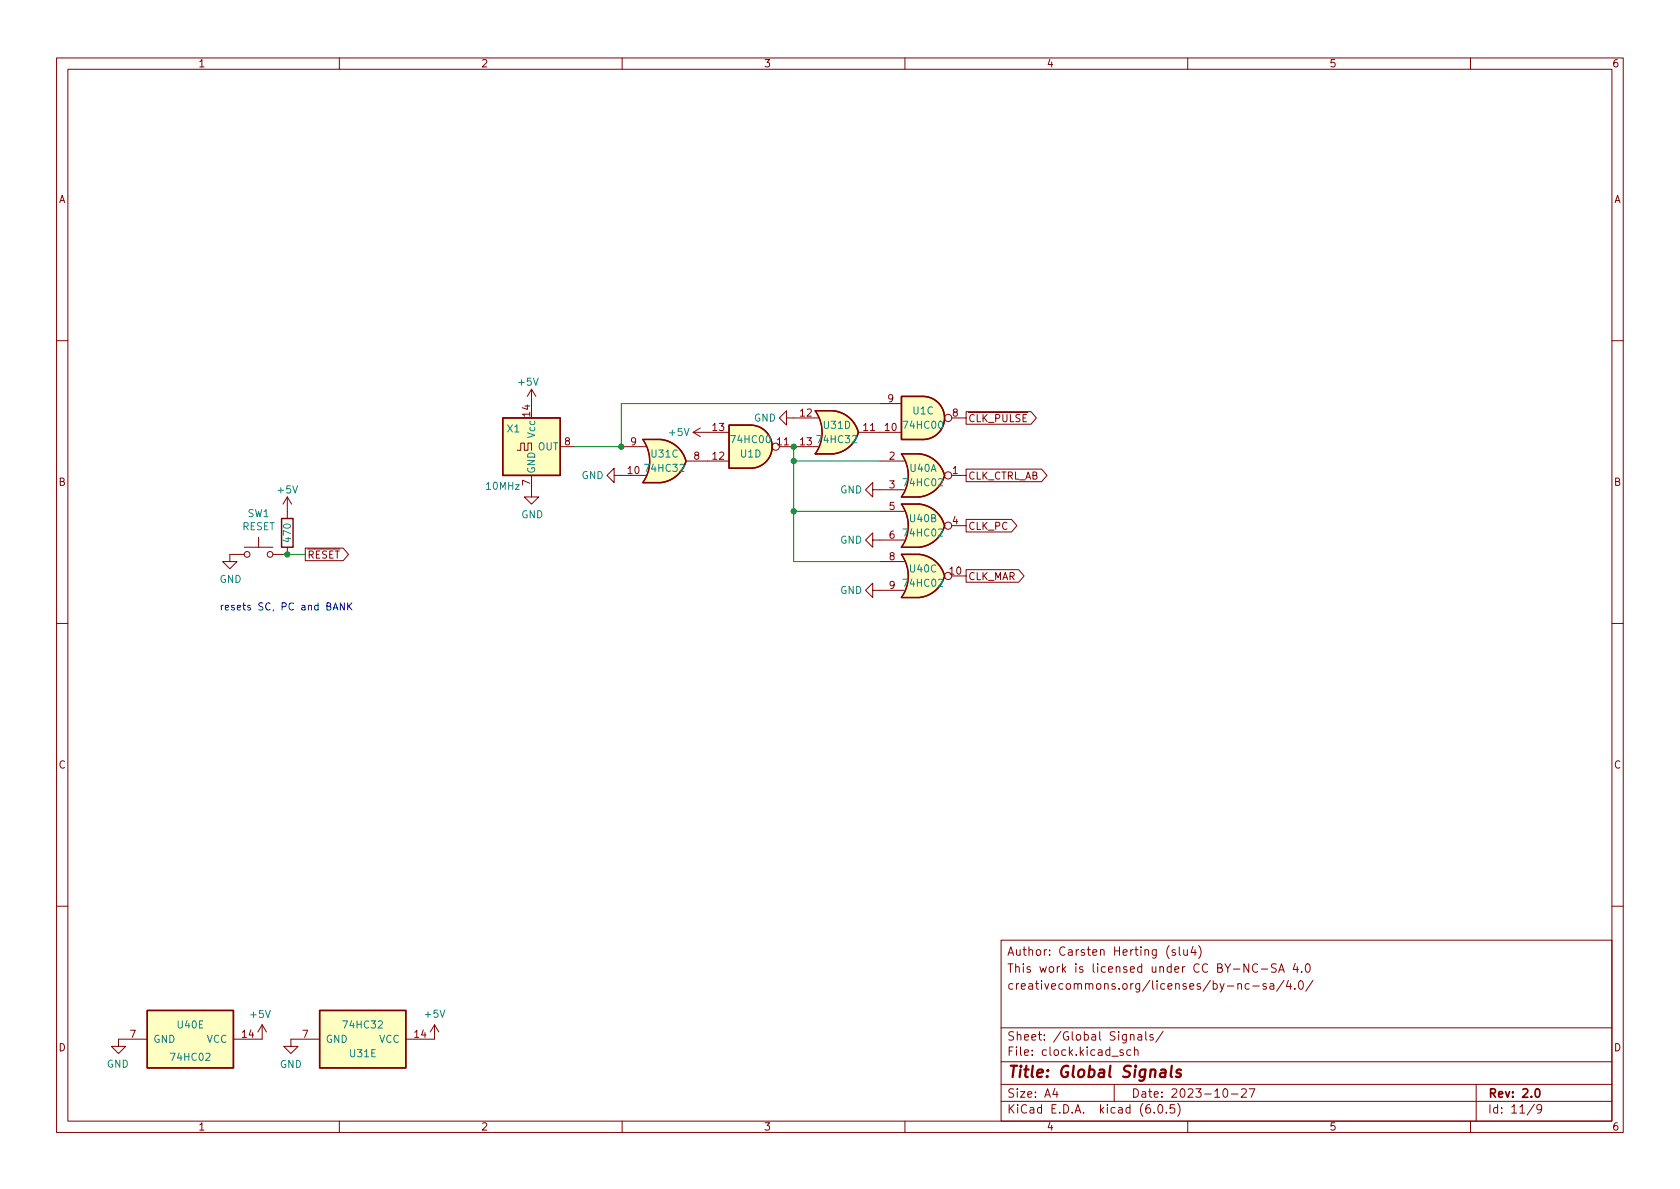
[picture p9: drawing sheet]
<svg xmlns="http://www.w3.org/2000/svg" width="297mm" height="210mm" viewBox="0 0 297 210" stroke-linecap="round" stroke-linejoin="round" font-family="sans-serif">
<g fill="none" stroke="#840000" stroke-width=".18">
<path d="M10 10.2h277v190.1h-277zM12 12.2h273v186.1h-273zM60 10.2v2M110 10.2v2M160 10.2v2M210 10.2v2M260 10.2v2M10 60.2h2M91.4 79.6h.7v-1.2h.6v1.2h.6v-1.2h.7v1.2M94 68.8v2.6M94 68.8l-.8 1.3M94 68.8l.7 1.3"/>
<path d="M99.1 79h2.5M109.9 79h4.3M116.8 77.7h-3.1a6.6 6.6 0 0 1 0 7.6h3.1M122.6 76.4h6.3M122.6 76.4l1.2 .8M123.8 75.7l-1.2 .7M137.8 79h6.9M139.1 73.9v-1.3l-1.3 1.3 1.3 1.3v-1.3h5.6M147.3 72.6h-3.2a6.6 6.6 0 0 1 0 7.7h3.2M151.8 76.4h7.6M155.6 71.4h3.8M168.3 73.9h2.5"/>
<path d="M170.8 72.8h11.5l.9 1.1-.9 1.1h-11.5zM285 60.2h2M43.2 98h-2.6v1.3h1.3l-1.3 1.3-1.2-1.3h1.2M43.2 96.8h5.1M45.7 95v1.8M50.8 87.9l.8 1.2M50.8 87.9v3.8M50.8 96.8v1.2h-2.5M50.8 87.9l-.8 1.2M54 96.9h6.7l.9 1.1-.9 1.1h-6.7zM94 84.1v3.8h1.2l-1.2 1.2-1.3-1.2h1.3M108.6 84.1v-1.3l-1.3 1.3 1.3 1.2v-1.2h5.6"/>
<path d="M121.3 81.5h7.6M154.3 86.6v-1.3l-1.3 1.3 1.3 1.3v-1.3h5.6M154.3 95.5v-1.3l-1.3 1.3 1.3 1.3v-1.3h5.6M155.6 99.3h4.3M155.6 81.5h4.3M155.6 90.4h4.3M162.6 98h-3.2a6.6 6.6 0 0 1 0 7.7h3.2M162.6 80.3h-3.2a6.6 6.6 0 0 1 0 7.6h3.2M162.6 89.1h-3.2a6.6 6.6 0 0 1 0 7.7h3.2M168.3 84.1h2.5M168.3 93h2.5M170.8 91.8h8l1 1.2-1 1.1h-8z"/>
<path d="M170.8 83h13.4l.9 1.1-.9 1.1h-13.4zM10 110.2h2M154.3 104.4v-1.3l-1.3 1.3 1.3 1.3v-1.3h5.6M168.3 101.8h2.5M170.8 100.7h9.3l1 1.1-1 1.2h-9.3zM285 110.2h2M10 160.2h2M177 166.3h108v32h-108zM206.7 167.2a1.72 1.72 0 0 0 0 2.3M207.8 168l-.4-.1-.2 .2 .1 .3 .5 .1v.4h-.6M208.5 167.4v1.3l.2 .2M209.3 167.9l.1 1h.3l.2-.1"/>
<path d="M209.9 167.9v1M210.9 167.4l-.3 1h.9M211.3 167.9v1M211.9 167.2a1.72 1.72 0 0 1 0 2.3M220.9 174l-.5-.1-.3 .3v.4l.2 .3h.6M221.5 174.4h1.1M222.4 170.6a.6 .6 0 0 0-.8 0 .6 .6 0 0 0-.2 .7 .56 .56 0 0 0 .3 .6 .56 .56 0 0 0 .7-.1M223 171.4h1.1M223.9 174l-.4-.1-.2 .2 .1 .3 .5 .1v.4h-.6M224.6 174h.5l.1 .9M225.2 174.3l-.5 .1a.29 .29 0 0 0-.2 .2 .29 .29 0 0 0 .2 .3h.5M225.6 170.5l-.5-.1-.3 .3 .1 .4 .7 .3v.4l-.2 .1h-.6"/>
<path d="M226.1 171.9l.5-1.5 .5 1.5M226.2 171.5h.7M227 173.4l-1.3 1.9M227.8 173.4l-.4 1h1M228.1 173.9v1M228.9 174.8v.1M229 170.4l-.4 1h1M229.4 170.9v1M229.7 173.6l.2-.2a.81 .81 0 0 1 .6 .7 .81 .81 0 0 1-.3 .8h-.1a.81 .81 0 0 1-.4-1.3zM230.1 171.8v.1M230.9 170.6l.2-.2a.81 .81 0 0 1 .6 .7 .81 .81 0 0 1-.3 .8h-.1a.81 .81 0 0 1-.4-1.3zM232.1 173.4l-1.2 1.9"/>
<path d="M285 160.2h2M26 183.8h-5v1.2h-1.3l1.3 1.3 1.2-1.3h-1.2M46.4 181.2v2.6h-5.1M46.4 181.2l.7 1.3M46.4 181.2l-.8 1.3M56.5 183.8h-5.1v1.2h-1.2l1.2 1.3 1.3-1.3h-1.3M60 198.3v2M76.8 181.2l-.7 1.3M76.8 181.2v2.6h-5M76.8 181.2l.8 1.3M110 198.3v2M160 198.3v2"/>
<path d="M177 194.8h108M177 191.8h108M177 187.8h108M177 181.8h108M186.5 192.5l-.4 1h1M186.9 193v1M197 191.8v3M198.6 185.7l-.4-.1-.2 .2 .1 .3 .5 .1v.4h-.6M199.9 183.1l.2-.2 .3 .1 .1 .9M199.9 185.7l-.4-.1-.3 .3v.4l.2 .3h.5M200.6 185.8l.2-.2 .3 .1 .1 .9M200.6 185.1v1.5"/>
<path d="M201.2 183h.6l.1 .9M201.9 183.3l-.5 .1a.29 .29 0 0 0-.3 .2 .29 .29 0 0 0 .3 .3h.5M202.6 182.4v1.3l.2 .2M203.9 183l-.4-.1-.2 .2 .1 .3 .5 .1v.4h-.6M204.1 196.7v.1M204.9 195.4l.2-.1a.81 .81 0 0 1 .6 .7 .81 .81 0 0 1-.3 .8h-.2a.81 .81 0 0 1-.6-.6 .81 .81 0 0 1 .3-.8zM205.6 182.4l-1.2 1.9M206.2 196.7v.1M207.6 195.3h-.7v.7l.2-.1 .5 .1 .1 .2-.1 .5-.2 .1-.5-.1M208.2 195.1a1.72 1.72 0 0 1 0 2.3M210 198.3v2M216.4 192.6l.2-.1a.81 .81 0 0 1 .6 .7 .81 .81 0 0 1-.3 .8h-.2a.81 .81 0 0 1-.6-.6 .81 .81 0 0 1 .3-.8z"/>
<path d="M217.7 193.5h1.2M219.5 192.7l.6-.2 .2 .2 .1 .3-1 1h1M220.9 192.5h1l-.7 1.5M260 198.3v2M261 191.8v6.5M271.3 195.3l-1.3 1.9M272.6 196l-.3 .3h-.3l-.3-.3 .2-.6 .4-.1 .2 .2a.99 .99 0 0 1-.3 1.3h-.3"/>
<circle cx="137.2" cy="79" r=".63"/>
<circle cx="167.6" cy="73.9" r=".63"/>
<circle cx="43.7" cy="98" r=".51"/>
<circle cx="47.8" cy="98" r=".51"/>
<circle cx="167.6" cy="84.1" r=".63"/>
<circle cx="167.6" cy="93" r=".63"/>
<circle cx="167.6" cy="101.8" r=".63"/>
</g>
<path d="M271.6 192.6l.2-.1a.82 .82 0 0 1 .6 .7 .82 .82 0 0 1-.3 .8h-.2a.81 .81 0 0 1-.6-.6 .81 .81 0 0 1 .3-.8z" fill="none" stroke="#840000" stroke-width=".3"/>
<path d="M205.3 189.2l.2-.1 .5 .1v1.3M206.1 189.6l-.7 .1a.4 .4 0 0 0-.3 .3 .4 .4 0 0 0 .2 .5l.7-.1M207.2 188.5l-.2 1.7 .2 .3M208.8 189.2a.49 .49 0 0 0-.8 .3l.1 .2 .4 .1 .3 .3-.1 .3-.2 .1-.6-.1" fill="none" stroke="#840000" stroke-width=".4"/>
<g fill="#ffffc2" stroke="#ffffc2" stroke-width=".18">
<path d="M88.9 73.9h10.2v10.2h-10.2z"/>
<path d="M56.5 178.7h15.3v10.1h-15.3z"/>
<path d="M26 178.7h15.3v10.1h-15.3z"/>
<path d="M163.2 70.1a3.8 3.8 0 0 1 3.8 3.8 3.8 3.8 0 0 1-3.8 3.8z"/>
<path d="M159.4 70.1h3.8v7.6h-3.8z"/>
<path d="M162 100.5l5 1.4a5.2 5.2 0 0 1-4.4 3.8z"/>
<path d="M159.4 105.7h3.2z"/>
<path d="M159.4 98h3.2z"/>
<path d="M159.4 98h3.2v7.7h-3.2a6.7 6.7 0 0 0 0-7.7z"/>
<path d="M162.6 98a5.1 5.1 0 0 1 4.4 3.8l-5 1.4z"/>
<path d="M162 82.7l5 1.4a5.2 5.2 0 0 1-4.4 3.8z"/>
<path d="M159.4 87.9h3.2z"/>
<path d="M159.4 80.3h3.2z"/>
<path d="M159.4 80.3h3.2v7.6h-3.2a6.7 6.7 0 0 0 0-7.6z"/>
<path d="M162.6 80.3a5.1 5.1 0 0 1 4.4 3.8l-5 1.3z"/>
<path d="M146.7 75.1l5.1 1.4a5.2 5.2 0 0 1-4.5 3.8z"/>
<path d="M144.1 80.3h3.2z"/>
<path d="M144.1 72.6h3.2z"/>
<path d="M144.1 72.6h3.2v7.7h-3.2a6.7 6.7 0 0 0 0-7.7z"/>
<path d="M147.3 72.6a5.1 5.1 0 0 1 4.5 3.8l-5 1.4z"/>
<path d="M162 91.6l5 1.4a5.2 5.2 0 0 1-4.4 3.8z"/>
<path d="M159.4 96.8h3.2z"/>
<path d="M159.4 89.1h3.2z"/>
<path d="M159.4 89.1h3.2v7.7h-3.2a6.7 6.7 0 0 0 0-7.7z"/>
<path d="M162.6 89.1a5.1 5.1 0 0 1 4.4 3.9l-5 1.3z"/>
<path d="M132.7 75.2a3.8 3.8 0 0 1 3.8 3.8 3.8 3.8 0 0 1-3.8 3.8z"/>
<path d="M128.9 75.2h3.8v7.6h-3.8z"/>
<path d="M116.3 80.2l5 1.3a5.2 5.2 0 0 1-4.4 3.8z"/>
<path d="M113.7 85.3h3.1z"/>
<path d="M113.7 77.7h3.1z"/>
<path d="M113.7 77.7h3.1v7.6h-3.1a6.7 6.7 0 0 0 0-7.6z"/>
<path d="M116.9 77.7a5.1 5.1 0 0 1 4.4 3.8l-5 1.3z"/>
</g>
<g fill="none" stroke="#840000" stroke-width=".25">
<path d="M88.9 73.9h10.2v10.2h-10.2zM113.7 77.7h3.1M113.7 77.7a6.6 6.6 0 0 1 0 7.6M116.9 77.7a5.1 5.1 0 0 1 4.4 3.8 5.2 5.2 0 0 1-4.4 3.8M132.7 75.2h-3.8v7.6h3.8M132.7 75.2a3.8 3.8 0 0 1 3.8 3.8 3.8 3.8 0 0 1-3.8 3.8M151.8 76.4a5.1 5.1 0 0 0-4.5-3.8h-3.2a6.6 6.6 0 0 1 0 7.7h3.2a5.2 5.2 0 0 0 4.5-3.8M159.4 70.1h3.8a3.8 3.8 0 0 1 3.8 3.8 3.8 3.8 0 0 1-3.8 3.8h-3.8zM49.8 91.7h2v5.1h-2zM113.7 85.3h3.1M159.4 98h3.2a5.1 5.1 0 0 1 4.4 3.9 5.2 5.2 0 0 1-4.4 3.8h-3.2a6.6 6.6 0 0 0 0-7.7zM159.4 80.3h3.2a5.1 5.1 0 0 1 4.4 3.8 5.2 5.2 0 0 1-4.4 3.8h-3.2a6.6 6.6 0 0 0 0-7.6z"/>
<path d="M159.4 89.1h3.2a5.1 5.1 0 0 1 4.4 3.9 5.2 5.2 0 0 1-4.4 3.8h-3.2a6.6 6.6 0 0 0 0-7.7zM26 178.7h15.3v10.1h-15.3zM56.5 178.7h15.3v10.1h-15.3z"/>
</g>
<path d="M58.9 107.9l.4-1.3 .4 1.3M59 107.5h.6M60.9 106.6v1.3l-.7-1.3v1.3M61.5 106.6v1.3M61.7 107.2l.5 .7M62.2 106.6l-.7 .7" fill="none" stroke="#0000c2" stroke-width=".18"/>
<path d="M140.3 79v20.3h15.3M155.6 71.4h-45.7v7.6h-8.3M50.8 98h3.2M140.3 81.5h15.3M140.3 90.4h15.3" fill="none" stroke="#008400" stroke-width=".18"/>
<g fill="#008400" stroke="#008400" stroke-width=".18">
<circle cx="109.9" cy="79" r=".46"/>
<circle cx="140.3" cy="81.5" r=".46"/>
<circle cx="140.3" cy="90.4" r=".46"/>
<circle cx="140.3" cy="79" r=".46"/>
<circle cx="50.8" cy="98" r=".46"/>
</g>
<text font-size="2.8" fill="#840000" x="178" y="190.6">Title: Global Signals</text>
<g font-size="2.1" fill="#840000">
<text x="178" y="172">This work is licensed under CC BY-NC-SA 4.0</text>
<text x="178" y="169">Author: Carsten Herting (slu4)</text>
<text x="178" y="175">creativecommons.org/licenses/by-nc-sa/4.0/</text>
<text x="178" y="184">Sheet: /Global Signals/</text>
<text x="178" y="186.7">File: clock.kicad_sch</text>
<text x="178" y="196.9">KiCad E.D.A. kicad (6.0.5)</text>
<text x="178" y="194.1">Size: A4</text>
<text x="200" y="194.1">Date: 2023-10-27</text>
<text x="263" y="194.1">Rev: 2.0</text>
<text x="263" y="196.9">Id: 11/9</text>
</g>
<g font-size="1.8" fill="#840000">
<text x="35" y="11.9">1</text>
<text x="85" y="11.9">2</text>
<text x="135" y="11.9">3</text>
<text x="185" y="11.9">4</text>
<text x="235" y="11.9">5</text>
<text x="285" y="11.9">6</text>
<text x="10.3" y="35.9">A</text>
<text x="285.3" y="35.9">A</text>
<text x="157" y="71.1">9</text>
<text x="93.7" y="73.6" transform="rotate(-90 93.7 73.6)">14</text>
<text x="126" y="76.2">13</text>
<text x="141.5" y="73.7">12</text>
<text x="152.7" y="76.2">11</text>
<text x="156.5" y="76.2">10</text>
<text x="168.4" y="73.7">8</text>
<text x="171.1" y="74.6">~{CLK_PULSE}</text>
<text x="99.8" y="78.7">8</text>
<text x="111" y="83.8">10</text>
<text x="111.5" y="78.7">9</text>
<text x="122.7" y="81.3">8</text>
<text x="126" y="81.3">12</text>
<text x="137.4" y="78.7">11</text>
<text x="141.5" y="78.7">13</text>
<text x="157.2" y="81.3">2</text>
<text x="168.4" y="83.8">1</text>
<text x="10.3" y="85.9">B</text>
<text x="93.7" y="85.8" transform="rotate(-90 93.7 85.8)">7</text>
<text x="157.2" y="86.4">3</text>
<text x="171.1" y="84.8">CLK_CTRL_AB</text>
<text x="285.3" y="85.9">B</text>
<text x="157.2" y="90.2">5</text>
<text x="157.2" y="95.2">6</text>
<text x="168.4" y="92.7">4</text>
<text x="171.1" y="93.7">CLK_PC</text>
<text x="54.3" y="98.8">~{RESET}</text>
<text x="157.2" y="99.1">8</text>
<text x="167.9" y="101.6">10</text>
<text x="157.2" y="104.1">9</text>
<text x="171.1" y="102.6">CLK_MAR</text>
<text x="10.3" y="135.9">C</text>
<text x="285.3" y="135.9">C</text>
<text x="10.3" y="185.9">D</text>
<text x="23" y="183.5">7</text>
<text x="42.8" y="183.5">14</text>
<text x="53.5" y="183.5">7</text>
<text x="73.3" y="183.5">14</text>
<text x="285.3" y="185.9">D</text>
<text x="35" y="199.9">1</text>
<text x="85" y="199.9">2</text>
<text x="135" y="199.9">3</text>
<text x="185" y="199.9">4</text>
<text x="235" y="199.9">5</text>
<text x="285" y="199.9">6</text>
</g>
<g font-size="1.8" fill="#008484">
<text x="91.7" y="68.2">+5V</text>
<text x="89.7" y="76.4">X1</text>
<text x="94.6" y="77.3" transform="rotate(-90 94.6 77.3)">Vcc</text>
<text x="118.4" y="77.1">+5V</text>
<text x="133.3" y="74.5">GND</text>
<text x="145.7" y="75.8">U31D</text>
<text x="160" y="75.8">74HC00</text>
<text x="161.4" y="73.3">U1C</text>
<text x="94.6" y="83.8" transform="rotate(-90 94.6 83.8)">GND</text>
<text x="95.1" y="79.6">OUT</text>
<text x="114.2" y="83.4">74HC32</text>
<text x="115.2" y="80.9">U31C</text>
<text x="129.5" y="78.4">74HC00</text>
<text x="130.9" y="80.9">U1D</text>
<text x="144.7" y="78.4">74HC32</text>
<text x="160.9" y="83.4">U40A</text>
<text x="49.2" y="87.2">+5V</text>
<text x="86.1" y="86.6">10MHz</text>
<text x="102.8" y="84.7">GND</text>
<text x="148.5" y="87.2">GND</text>
<text x="160" y="86">74HC02</text>
<text x="42.8" y="93.7">RESET</text>
<text x="43.8" y="91.4">SW1</text>
<text x="51.4" y="95.7" transform="rotate(-90 51.4 95.7)">470</text>
<text x="92.1" y="91.6">GND</text>
<text x="160" y="94.9">74HC02</text>
<text x="160.9" y="92.3">U40B</text>
<text x="148.5" y="96.1">GND</text>
<text x="160.9" y="101.2">U40C</text>
<text x="38.8" y="103.1">GND</text>
<text x="148.5" y="105">GND</text>
<text x="160" y="103.8">74HC02</text>
<text x="75.2" y="180">+5V</text>
<text x="27.1" y="184.4">GND</text>
<text x="31.4" y="181.9">U40E</text>
<text x="36.5" y="184.4">VCC</text>
<text x="44.4" y="180">+5V</text>
<text x="57.5" y="184.4">GND</text>
<text x="60.9" y="181.9">74HC32</text>
<text x="67" y="184.4">VCC</text>
<text x="18.9" y="188.8">GND</text>
<text x="30.4" y="187.6">74HC02</text>
<text x="49.5" y="188.8">GND</text>
<text x="61.9" y="186.9">U31E</text>
</g>
<text font-size="1.8" fill="#0000c2" x="38.7" y="107.9">resets SC, PC and BANK</text>
</svg>
